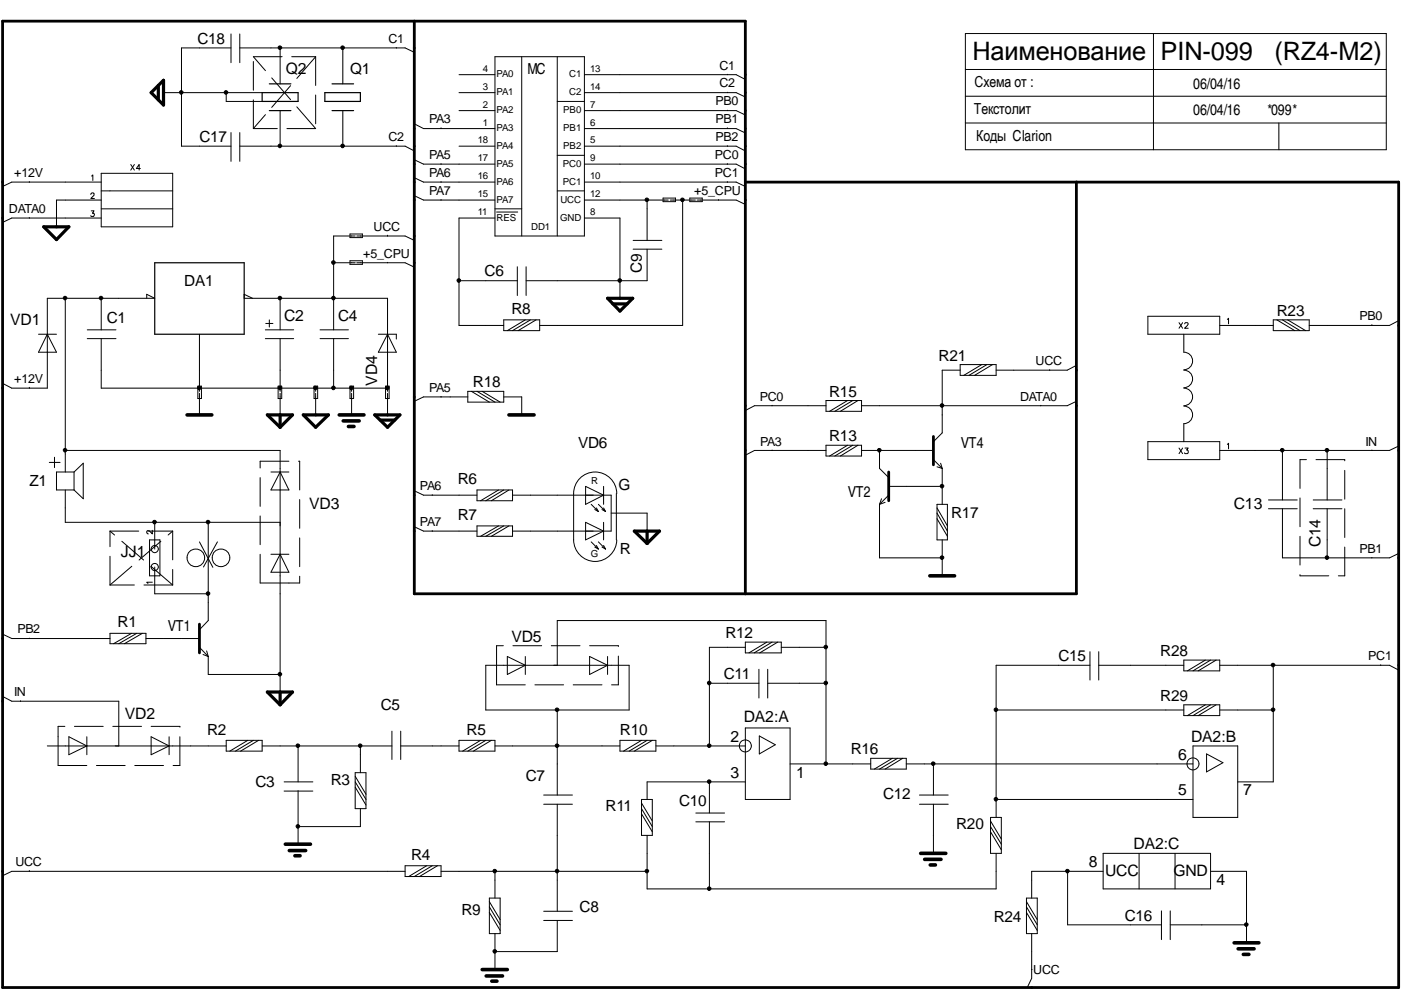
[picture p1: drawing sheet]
<svg xmlns="http://www.w3.org/2000/svg" width="297mm" height="210mm" viewBox="0 0 297 210" stroke-linecap="round" stroke-linejoin="round" font-family="sans-serif">
<g fill="none" stroke="#000" stroke-width=".21">
<path d="M34.7 19.6h20.9M48 19.6v1.9h7.6M49 10.2h-10.5v20.8h10.5M49 7.2v6.1M50.8 10.2h35.1l1.9 .9M50.8 7.2v6.1M59.4 10.2v7.6M72.7 10.2v7.6M84 10.1v.1M97.3 19.6h7.6M97.3 15.8h7.6M104.9 12h19v38h-19z"/>
<path d="M110.6 12v38M118.1 12v38M123.9 19.6h32.2l1.9 1M123.9 15.8h32.2l1.9 1M154.2 15.7v.1M154.2 19.6h.1M204.7 7.1h89.2v24.6h-89.2zM204.7 14.7h89.2M244.6 7.1v24.6M6.2 38.5v.1M19.4 37.3l.3-.2v1.2M21.5 38.6h-19l-2 .9"/>
<path d="M21.5 36.7h15.1v11.4h-15.1zM27.7 34.9l.8 1.2M28.5 34.9l-.8 1.2M29.8 35.7h-.9l.6-.8v1.2M49 28.1v6.1M50.8 31h35.1l1.9 1M50.8 28.1v6.1M59.4 23.5v7.5M72.7 23.5v7.5M84 30.9v.1M87.8 37.7l2 .9h15.1M87.8 33.9l2 .9h15.1"/>
<path d="M87.8 26.2l2 1.1h15.1M93.5 27.1v.2M93.5 34.7v.1M93.5 38.5v.1M97.3 31h7.6M97.3 23.5h7.6M118.1 21.5h5.8M118.1 32.9h5.8M123.9 34.8h32.2l1.9 1M123.9 31h32.2l1.9 1M123.9 23.5h32.2l1.9 .9M123.9 38.6h32.2l1.9 .9"/>
<path d="M123.9 27.3h32.2l1.9 .9M154.2 23.4v.1M154.2 27.1v.2M154.2 30.9v.1M154.2 34.7v.1M154.2 38.5v.1M204.7 26.1h89.2M204.7 20.4h89.2M271.1 26.1v5.6M6.2 46.1v.1M19.3 41.2l.2-.3 .4 .1v.4l-.6 .7h.7M19.3 44.7h.6l-.3 .5h.3l.1 .4-.1 .3h-.6v-.2"/>
<path d="M21.5 46.2h-19l-2 1M21.5 42.4h-9.5v5.7M21.5 40.5h15.1M21.5 44.3h15.1M70.7 55.7h4.6M74.2 49.6h2.6v.8h-2.6zM74.2 55.3h2.6v.7h-2.6zM75.3 50h-4.6v19.9M75.6 55.7h10.3l1.9 .9M75.6 50h10.3l1.9 1M82.2 49.9v.1M82.2 55.6v.1"/>
<path d="M87.8 41.5l2 .9h15.1M93.5 42.3v.1M97.3 59.5h12.4M104.9 46.2h-7.6v22.8h9.5M104.9 44.3h5.7M105.3 45h4.5M109.7 56.6v6.1M111.5 56.6v6.1M118.1 40.5h5.8M123.9 42.4h17.8M123.9 46.2h7.5v17M134.2 51h6.1"/>
<path d="M134.2 52.8h6.1M137.2 42.4v8.6M137.2 52.8v6.7h-25.7M140.6 42h2.6v.8h-2.6zM142.1 42.4h5.3M144.7 42.4v26.6h-30.3M146.3 42h2.6v.8h-2.6zM147.8 42.4h8.3l1.9 .9M152.4 42.3v.1M8.2 70.9h3.8M10 70.9l2 3.8h-3.8zM13.8 63.2v36.9"/>
<path d="M18.5 69.9h6.1M18.5 71.8h6.1M21.5 71.8v10.5h60.7M21.5 63.2v6.7M31.1 63.2v-.8l1.7 .8h-22.8v19.1h-7.5l-2-1M42.3 70.9v12.1M53.5 63.2l-1.7-.8v.8h30.4v19.8M56.3 69.9h6M56.3 71.8h6M56.3 68.6h1.6M57.1 67.8v1.5M59.4 63.2v6.7"/>
<path d="M59.4 71.8v11.2M67.9 69.9h6M67.9 71.8h6M70.7 71.8v10.5M80.2 70.9h3.8v1M82.2 70.9l1.8 3.8h-3.8zM106.8 67.8h7.6v2.3h-7.6zM111.4 67.8l-3.8 2.3M112.5 67.8l-3.8 2.3M113.7 67.8l-3.8 2.3M203.6 78.5h-3.8v13.3l-1.9 1.8M203.6 77.3h7.6v2.3h-7.6z"/>
<path d="M208.1 77.3l-3.8 2.3M209.3 77.3l-3.9 2.3M210.4 77.3l-3.8 2.3M222.5 78.4v.1M228.2 77.5l-1.9 1h-15.1M243.4 67.1h15.2v3.8h-15.2zM250 68.4l.7 1.2M250.7 68.4l-.7 1.2M251 70.9v3.8a1.86 1.86 0 0 1 1.9 1.8 1.86 1.86 0 0 1-1.9 1.9M251 78.5a1.86 1.86 0 0 1 1.9 1.8 1.86 1.86 0 0 1-1.9 1.9M251.2 68.7l.1-.3 .5 .1 .1 .2-.7 .9h.7M258.6 69h11.4"/>
<path d="M260.2 67.7l.3-.2v1.2M270 67.8h7.6v2.3h-7.6zM270.7 67.8l3.8 2.3M271.9 67.8l3.7 2.3M273 67.8l3.8 2.3M290.9 68.8v.2M296.5 68l-1.9 1h-17M6.2 82.1v.2M10.5 98h2.2M11.6 96.9v2.2M13.8 95.5h45.6v51.2M41.9 81.9h.8v2.6h-.8z"/>
<path d="M42.3 83.4v4.6M59 81.9h.7v2.6h-.7zM59.4 83.4v4.6M66.6 81.9h.7v2.6h-.7zM66.9 82.3v.7M66.9 83.4v4.6M74.2 81.9h.8v2.6h-.8zM74.5 82.3v.7M74.5 83.4v4.6M81.7 81.9h.8v2.6h-.8zM82.2 83.4v4.6M93.5 84.1v.1"/>
<path d="M99.2 84.2h-9.4l-2 .9M99.2 83h7.6v2.3h-7.6zM99.9 83l3.9 2.3M101.1 83l3.8 2.3M102.2 83l3.8 2.3M106.8 84.2h3.8v3.8M163.7 85.9v.1M163.7 95.4v.1M175.1 95.5h-15.1l-2 1M175.1 86h-15.1l-2 1M175.1 84.9h7.6v2.3h-7.6zM175.1 94.4h7.6v2.3h-7.6z"/>
<path d="M179.7 84.9l-3.8 2.3M179.7 94.4l-3.8 2.3M180.8 84.9l-3.8 2.3M180.8 94.4l-3.8 2.3M181.9 84.9l-3.7 2.3M181.9 94.4l-3.7 2.3M182.7 95.5h15.2M186.5 95.5v3.8l1.9 2M197.9 97.5l1.9 1.8M198.7 99l1.1 .3M199.4 98.2l.4 1.1M199.8 99.3v7.6"/>
<path d="M220.7 85.9v.1M228.2 85.1l-1.9 .9h-43.6M243.4 93.6h15.2v3.9h-15.2zM250 95l.7 1.2M250.7 95l-.7 1.2M251 86.1a1.86 1.86 0 0 1 1.9 1.9 1.86 1.86 0 0 1-1.9 1.8v3.8M251 82.3a1.86 1.86 0 0 1 1.9 1.9 1.86 1.86 0 0 1-1.9 1.8M251.2 95h.7l-.3 .4 .3 .2v.4l-.1 .2h-.6v-.2M260.2 94.2l.3-.2v1.2M271.9 95.5v10.5M281.4 95.5v10.5M290.9 95.4v.1"/>
<path d="M296.5 94.6l-1.9 .9h-36M13.8 103.9v6.8h45.6M15.7 100.1h-3.7v3.8h3.7M15.7 100.1v3.8M15.7 100.1l1.9-1.9v7.5l-1.9-1.8M31.7 114.5h2.2v7.6h-2.2zM32.3 112.4v.8l-.7-.7h-.4l-.1 .4 .4 .3M32.8 110.7v5.7M44.2 110.7v20.9l-1.9 1.9M57.4 100.1h3.9M57.4 117.5h3.9M59.4 100.1l1.9 3.8h-3.9z"/>
<path d="M59.4 117.5l1.9 3.8h-3.9zM87.8 111.7l2 .9h11.3M87.8 104.1l2 .9h11.3M91.6 104.9v.1M91.6 112.5v.1M101.1 103.9h7.6v2.3h-7.6zM101.1 111.5h7.6v2.2h-7.6zM105.7 111.5l-3.8 2.2M105.7 103.9l-3.8 2.3M106.8 111.5l-3.8 2.2M106.8 103.9l-3.8 2.3M107.9 111.5l-3.7 2.2"/>
<path d="M107.9 103.9l-3.7 2.3M108.7 112.6h19.3M108.7 105h20.9v7.6h-1.5M124.2 110.7l3.8 1.9-3.8 1.9zM124.2 103.1l3.8 1.9-3.8 1.9zM125.3 114.9l1.6 1.5M125.3 106.9l1.6 1.6M126.1 116l.8 .4M126.1 108l.8 .5M126.4 115.7l.5 .7M126.4 107.7l.5 .8M126.9 114.9l1.5 1.5"/>
<path d="M126.9 106.9l1.5 1.6M127.6 116l.8 .4M127.6 108l.8 .5M128 103.1v3.8M128 110.7v3.8M128 115.7l.4 .7M128 107.7l.4 .8M129.6 108.8h7.6v3.8M130.7 104.6v9.9M130.8 104.6a4.6 4.6 0 0 0-4.6-4.5 4.6 4.6 0 0 0-4.6 4.5v9.9a4.6 4.6 0 0 0 4.6 4.5 4.6 4.6 0 0 0 4.6-4.5M186.5 106.9v11.4h13.3M186.9 105.7l-.4 1.2"/>
<path d="M187.7 106.5l-1.2 .4M188.4 103.1h11.4M188.4 105l-1.9 1.9M198.7 106.9h2.2v7.6h-2.2zM198.7 107.7l2.2 3.8M198.7 108.8l2.2 3.8M198.7 110l2.2 3.7M199.8 114.5v7.6M268.9 106h6.1M268.9 107.9h6.1M271.9 107.9v10.4h22.7l1.9-1M278.4 106h6.1"/>
<path d="M278.4 107.9h6.1M281.4 107.9v10.4M290.9 118.2v.1M.5 134.5l2 .9h20.8M6.2 135.3v.1M23.3 134.3h7.6v2.2h-7.6zM27.9 134.3l-3.8 2.2M29 134.3l-3.8 2.2M30.2 134.3l-3.8 2.2M30.9 135.4h11.4M32.3 123.4h-1.2l.3 .3M32.8 120.2v5.7h11.4"/>
<path d="M42.3 137.2l1.9 2M43 138.8l1.2 .4M43.8 138l.4 1.2M44.2 139.2v3.8h15.2M107.6 139.2l3.8 1.9-3.8 1.9zM111.4 139.2v3.8M125 139.2l3.8 1.9-3.8 1.9zM128.8 139.2v3.8M158 137.2h-7.6v21M158 136.1h7.6v2.3h-7.6zM162.6 136.1l-3.8 2.3M163.7 136.1l-3.8 2.3"/>
<path d="M164.9 136.1l-3.8 2.3M165.6 137.2h9.5M231.1 138.2v6M233 138.2v6M251 140h7.6v2.2h-7.6zM255.6 140l-3.8 2.2M256.7 140l-3.8 2.2M257.8 140l-3.8 2.2M.5 147.7l2 1h22.7v9.5M4.4 148.6v.1M10 158.2h38M14.6 156.2l3.8 2-3.8 1.8z"/>
<path d="M18.4 156.2v3.8M32 156.2l3.9 2-3.9 1.8zM35.9 156.2v3.8M48 157h7.6v2.3h-7.6zM52.5 157l-3.8 2.3M53.7 157l-3.8 2.3M54.8 157l-3.8 2.3M55.6 158.2h27.5M63.2 158.2v7.6M76.4 158.2v5.6M83.1 155v6M85 158.2h12.3"/>
<path d="M85 155v6M97.3 157h7.6v2.3h-7.6zM101.9 157l-3.8 2.3M103 141.1h30.4v9.4h-30.4zM103 157l-3.8 2.3M104.2 157l-3.8 2.3M104.9 158.2h26.5M118.1 141.1v-9.5h57v30.4M118.1 150.5v18.1M131.4 157h7.7v2.3h-7.7zM136 157l-3.8 2.3M137.2 157l-3.8 2.3"/>
<path d="M138.3 157l-3.8 2.3M139.1 158.2h18.9M150.4 144.9h10.5M158 154.3h9.5v15.2h-9.5zM160.9 141.9v6.1M161 156l3.4 1.9-3.4 2zM162.8 144.9h12.3M162.8 141.9v6.1M211.2 150.5h39.8M231.1 141.1h-19.9v32.2M233 141.1h18M251 149.4h7.6v2.3h-7.6z"/>
<path d="M252.9 158.2h9.5v15.1h-9.5zM255.6 149.4l-3.8 2.3M255.8 159.9l3.5 1.8-3.5 2zM256.7 149.4l-3.8 2.3M257.8 149.4l-3.8 2.3M258.6 141.1h36l1.9 1M258.6 150.5h11.4M270 141.1v24.7h-7.6M292.7 141v.1M60.2 165.8h6.1M60.2 167.7h6.1M63.2 167.6v11.4"/>
<path d="M75.3 163.8h2.3v7.6h-2.3zM75.3 164.6l2.3 3.8M75.3 165.8l2.3 3.7M75.3 166.9l2.3 3.8M76.4 171.4v3.9h-13.2M115.3 168.6h6.1M115.3 170.5h6.1M118.1 170.5v22.7M136 169.5h2.3v7.6h-2.3zM136 170.3l2.3 3.8M136 171.4l2.3 3.9M136 172.6l2.3 3.8"/>
<path d="M137.2 177.1v11.4h74v-7.6M147.5 172.4h6.1M147.5 174.2h6.1M150.4 165.8v6.6M150.4 174.2v14.3M158 165.8h-20.8v3.7M167.5 162h17.1M184.6 160.8h7.5v2.3h-7.5zM189.2 160.8l-3.8 2.3M190.3 160.8l-3.8 2.3M191.4 160.8l-3.7 2.3M192.1 162h60.8"/>
<path d="M194.9 168.6h6.1M194.9 170.5h6.1M197.9 162v6.6M197.9 170.5v10.4M210 173.3h2.3v7.6h-2.3zM210 174.1l2.3 3.8M210 175.3l2.3 3.7M210 176.4l2.3 3.8M211.2 169.5h41.7M6.2 184.6v.1M85.9 184.7h-83.4l-2 1M85.9 183.6h7.6v2.2h-7.6z"/>
<path d="M90.5 183.6l-3.8 2.2M91.6 183.6l-3.8 2.2M92.7 183.6l-3.8 2.2M93.5 184.7h43.7M103.8 190.4h2.2v7.6h-2.2zM103.8 191.2l2.2 3.8M103.8 192.3l2.2 3.8M103.8 193.5l2.2 3.8M104.9 184.7v5.7M104.9 198v7.6M115.3 193.2h6.1M115.3 195.2h6.1"/>
<path d="M118.1 195.2v6.6h-13.2M217.6 190.4h2.3v7.6h-2.3zM217.6 191.2l2.3 3.8M217.6 192.3l2.3 3.8M217.6 193.5l2.3 3.8M218.7 198v9.4l-.9 2M226.4 184.7v11.4h19.8M233.9 184.7h-15.2v5.7M233.9 180.9h22.8v7.6h-22.8zM241.5 180.9v7.6M246.2 193.1v6.1M248.1 196.1h16.2"/>
<path d="M248.1 193.1v6.1M249.1 180.9v7.6M256.7 184.7h7.6v15.2M218.7 205.6h.1"/>
<circle cx="38.4" cy="19.6" r=".38"/>
<circle cx="47.9" cy="19.6" r=".38"/>
<circle cx="59.3" cy="10.1" r=".38"/>
<circle cx="72.6" cy="10.1" r=".38"/>
<circle cx="59.3" cy="30.9" r=".38"/>
<circle cx="72.6" cy="30.9" r=".38"/>
<circle cx="70.7" cy="55.7" r=".38"/>
<circle cx="97.3" cy="59.5" r=".38"/>
<circle cx="131.4" cy="59.5" r=".38"/>
<circle cx="137.2" cy="42.4" r=".38"/>
<circle cx="144.7" cy="42.4" r=".38"/>
<circle cx="13.8" cy="63.2" r=".38"/>
<circle cx="21.4" cy="63.2" r=".38"/>
<circle cx="59.3" cy="63.2" r=".38"/>
<circle cx="70.7" cy="63.2" r=".38"/>
<circle cx="13.8" cy="95.5" r=".38"/>
<circle cx="42.2" cy="82.2" r=".38"/>
<circle cx="59.3" cy="82.2" r=".38"/>
<circle cx="66.9" cy="82.2" r=".38"/>
<circle cx="70.7" cy="82.2" r=".38"/>
<circle cx="74.5" cy="82.2" r=".38"/>
<circle cx="82.1" cy="82.2" r=".38"/>
<circle cx="186.4" cy="95.5" r=".38"/>
<circle cx="199.7" cy="86" r=".38"/>
<circle cx="271.9" cy="95.5" r=".38"/>
<circle cx="281.3" cy="95.5" r=".38"/>
<circle cx="32.8" cy="110.7" r=".38"/>
<circle cx="32.8" cy="116.4" r=".75"/>
<circle cx="41.5" cy="118.3" r="1.88"/>
<circle cx="44.1" cy="110.7" r=".38"/>
<circle cx="46.8" cy="118.3" r="1.88"/>
<circle cx="199.7" cy="118.2" r=".38"/>
<circle cx="199.7" cy="103.1" r=".38"/>
<circle cx="281.3" cy="118.2" r=".38"/>
<circle cx="32.8" cy="120.2" r=".75"/>
<circle cx="44.1" cy="125.8" r=".38"/>
<circle cx="175.1" cy="137.2" r=".38"/>
<circle cx="59.3" cy="142.9" r=".38"/>
<circle cx="63.2" cy="158.1" r=".38"/>
<circle cx="76.4" cy="158.1" r=".38"/>
<circle cx="118.1" cy="158.1" r=".38"/>
<circle cx="118.1" cy="150.5" r=".38"/>
<circle cx="150.4" cy="144.8" r=".38"/>
<circle cx="150.4" cy="158.1" r=".38"/>
<circle cx="158" cy="158.2" r="1.28"/>
<circle cx="175.1" cy="144.8" r=".38"/>
<circle cx="211.2" cy="150.5" r=".38"/>
<circle cx="269.9" cy="141" r=".38"/>
<circle cx="269.9" cy="150.5" r=".38"/>
<circle cx="63.2" cy="175.2" r=".38"/>
<circle cx="150.4" cy="165.7" r=".38"/>
<circle cx="175.1" cy="161.9" r=".38"/>
<circle cx="197.9" cy="161.9" r=".38"/>
<circle cx="211.2" cy="169.4" r=".38"/>
<circle cx="252.9" cy="162" r="1.28"/>
<circle cx="104.9" cy="184.7" r=".38"/>
<circle cx="118.1" cy="184.7" r=".38"/>
<circle cx="137.2" cy="184.7" r=".38"/>
<circle cx="150.4" cy="188.4" r=".38"/>
<circle cx="226.3" cy="184.7" r=".38"/>
<circle cx="264.2" cy="196" r=".38"/>
<circle cx="104.9" cy="201.7" r=".38"/>
</g>
<g fill="#000">
<circle cx="38.4" cy="19.6" r=".38"/>
<circle cx="47.9" cy="19.6" r=".38"/>
<circle cx="59.3" cy="10.1" r=".38"/>
<circle cx="72.6" cy="10.1" r=".38"/>
<circle cx="59.3" cy="30.9" r=".38"/>
<circle cx="72.6" cy="30.9" r=".38"/>
<circle cx="70.7" cy="55.7" r=".38"/>
<circle cx="97.3" cy="59.5" r=".38"/>
<circle cx="131.4" cy="59.5" r=".38"/>
<circle cx="137.2" cy="42.4" r=".38"/>
<circle cx="144.7" cy="42.4" r=".38"/>
<circle cx="13.8" cy="63.2" r=".38"/>
<circle cx="21.4" cy="63.2" r=".38"/>
<circle cx="59.3" cy="63.2" r=".38"/>
<circle cx="70.7" cy="63.2" r=".38"/>
<circle cx="13.8" cy="95.5" r=".38"/>
<circle cx="42.2" cy="82.2" r=".38"/>
<circle cx="59.3" cy="82.2" r=".38"/>
<circle cx="66.9" cy="82.2" r=".38"/>
<circle cx="70.7" cy="82.2" r=".38"/>
<circle cx="74.5" cy="82.2" r=".38"/>
<circle cx="82.1" cy="82.2" r=".38"/>
<circle cx="186.4" cy="95.5" r=".38"/>
<circle cx="199.7" cy="86" r=".38"/>
<circle cx="271.9" cy="95.5" r=".38"/>
<circle cx="281.3" cy="95.5" r=".38"/>
<circle cx="32.8" cy="110.7" r=".38"/>
<circle cx="44.1" cy="110.7" r=".38"/>
<circle cx="199.7" cy="118.2" r=".38"/>
<circle cx="199.7" cy="103.1" r=".38"/>
<circle cx="281.3" cy="118.2" r=".38"/>
<circle cx="44.1" cy="125.8" r=".38"/>
<circle cx="175.1" cy="137.2" r=".38"/>
<circle cx="59.3" cy="142.9" r=".38"/>
<circle cx="63.2" cy="158.1" r=".38"/>
<circle cx="76.4" cy="158.1" r=".38"/>
<circle cx="118.1" cy="158.1" r=".38"/>
<circle cx="118.1" cy="150.5" r=".38"/>
<circle cx="150.4" cy="144.8" r=".38"/>
<circle cx="150.4" cy="158.1" r=".38"/>
<circle cx="175.1" cy="144.8" r=".38"/>
<circle cx="211.2" cy="150.5" r=".38"/>
<circle cx="269.9" cy="141" r=".38"/>
<circle cx="269.9" cy="150.5" r=".38"/>
<circle cx="63.2" cy="175.2" r=".38"/>
<circle cx="150.4" cy="165.7" r=".38"/>
<circle cx="175.1" cy="161.9" r=".38"/>
<circle cx="197.9" cy="161.9" r=".38"/>
<circle cx="211.2" cy="169.4" r=".38"/>
<circle cx="104.9" cy="184.7" r=".38"/>
<circle cx="118.1" cy="184.7" r=".38"/>
<circle cx="137.2" cy="184.7" r=".38"/>
<circle cx="150.4" cy="188.4" r=".38"/>
<circle cx="226.3" cy="184.7" r=".38"/>
<circle cx="264.2" cy="196" r=".38"/>
<circle cx="104.9" cy="201.7" r=".38"/>
</g>
<path d="M87.8 4.5v121.4h140.4v-87.3M158 38.6h138.5v170.8h-296v-204.9h157.5v121.4M197.9 92.5v6.1M188.4 100.1v6.1M42.3 132.3v6.1" fill="none" stroke="#000" stroke-width=".59"/>
<g fill="none" stroke="#000" stroke-width=".21" stroke-dasharray="6.1 2">
<path d="M53.7 12h13.2M66.9 12v15.3M66.9 12l-13.2 15.3M53.7 27.3v-15.3M66.9 27.3h-13.2M66.9 27.3l-13.2-15.3M55.2 97.8h8.3M63.5 97.8v25.8M275.6 97.5v24.6M285.1 97.5h-9.5M23.3 112.6h13.3M36.6 112.6v11.4"/>
<path d="M42.3 114.9l3.4 6.4M46.1 114.9l-3.4 6.1M23.3 124v-11.4M23.3 124l13.3-11.4M36.6 124h-13.3M36.6 124l-13.3-11.4M55.2 123.6v-25.8M61.3 123.6h-6.1M63.5 123.6h-2.2M105.3 136.9v2.3M105.3 139.2v6M131.1 136.9h-25.8"/>
<path d="M275.6 122.1h9.5M285.1 122.1v-24.6M12.3 154v2.2M12.3 156.2v6.1M38.1 154h-25.8M105.3 145.2h25.8M131.1 145.2v-8.3M12.3 162.3h25.8M38.1 162.3v-8.3"/>
</g>
<g fill="none" stroke="#000" stroke-width=".68">
<path d="M32 19.6l2.7-2.6v5.3zM33.6 18.1v3.1M9.3 48.1h5.3l-2.6 2.7zM128.8 63.2h5.4l-2.8 2.8zM129.9 64.4h3.1M56.7 88h5.3l-2.6 2.6zM59.4 88v2.6M64.3 88h5.3l-2.7 2.6zM79.5 88h5.3l-2.6 2.6zM80.6 89.1h3.1M134.5 112.6h5.3l-2.6 2.6zM137.2 112.6v2.6"/>
<path d="M56.7 146.7h5.3l-2.6 2.7zM59.4 146.7v2.7"/>
</g>
<g fill="none" stroke="#000" stroke-width=".76">
<path d="M39.7 88h5.2M71.9 88h5.3M72.8 89.2h3.4M73.9 90.4h1.2M107.9 88h5.3M197.1 122.1h5.3M60.5 179h5.3M61.3 180.3h3.5M62.5 181.4h1.1M195.2 180.9h5.3M196 182.2h3.5M197.2 183.4h1.1"/>
<path d="M261.7 199.9h5.2M102.2 205.6h5.4M103.1 206.9h3.4M104.3 208h1.1M262.5 201.2h3.4M263.6 202.4h1.2"/>
</g>
<path d="M55.6 19.6h7.6v1.9h-7.6zM57.1 17.8h4.6M68.9 19.6h7.5v1.9h-7.5zM70.4 17.8h4.6M57.1 23.5h4.6M70.4 23.5h4.6M32.8 55.7h19v15.2h-19z" fill="none" stroke="#000" stroke-width=".25"/>
<g font-size="5.4">
<text x="206.2" y="12.7">Наименование</text>
<text x="246.1" y="12.7">PIN-099</text>
<text x="270.2" y="12.7">(RZ4-M2)</text>
</g>
<g font-size="3.3">
<text x="41.9" y="9.3">C18</text>
<text x="60.6" y="15.7">Q2</text>
<text x="74.2" y="15.7">Q1</text>
<text x="42.3" y="30.1">C17</text>
<text x="102.7" y="58.6">C6</text>
<text x="136.1" y="57.8" transform="rotate(-90 136.1 57.8)">C9</text>
<text x="39.1" y="60.5">DA1</text>
<text x="2.2" y="68.9">VD1</text>
<text x="22.6" y="68.5">C1</text>
<text x="60.2" y="68.2">C2</text>
<text x="71.7" y="68.1">C4</text>
<text x="108.4" y="66.6">R8</text>
<text x="270.7" y="67">R23</text>
<text x="199" y="76.5">R21</text>
<text x="80" y="81.8" transform="rotate(-90 80 81.8)">VD4</text>
<text x="100.3" y="82.1">R18</text>
<text x="175.8" y="84.1">R15</text>
<text x="122.6" y="95.1">VD6</text>
<text x="175.8" y="93.6">R13</text>
<text x="6.2" y="103">Z1</text>
<text x="65.6" y="108">VD3</text>
<text x="97.1" y="102.6">R6</text>
<text x="131.1" y="103.8">G</text>
<text x="261.6" y="108">C13</text>
<text x="97.1" y="110.2">R7</text>
<text x="201.6" y="109.8">R17</text>
<text x="25.6" y="118.2">JJ1</text>
<text x="131.4" y="117.4">R</text>
<text x="279.9" y="116.1" transform="rotate(-90 279.9 116.1)">C14</text>
<text x="24.9" y="133">R1</text>
<text x="108.4" y="136.1">VD5</text>
<text x="153.8" y="135.3">R12</text>
<text x="224.4" y="140.2">C15</text>
<text x="246" y="139.1">R28</text>
<text x="153.5" y="144">C11</text>
<text x="246" y="148.6">R29</text>
<text x="26.5" y="152.4">VD2</text>
<text x="43.9" y="155.8">R2</text>
<text x="80.7" y="150.5">C5</text>
<text x="98.9" y="155.8">R5</text>
<text x="131.4" y="155.8">R10</text>
<text x="157.7" y="153.2">DA2:A</text>
<text x="154.9" y="157.3">2</text>
<text x="180.4" y="159.9">R16</text>
<text x="249.8" y="161.1">6</text>
<text x="252.5" y="157.3">DA2:B</text>
<text x="54.1" y="166.8">C3</text>
<text x="70.1" y="166.4">R3</text>
<text x="111.5" y="165.6">C7</text>
<text x="154.9" y="164.9">3</text>
<text x="168.8" y="164.9">1</text>
<text x="128.4" y="172">R11</text>
<text x="144" y="170.9">C10</text>
<text x="187.2" y="169.4">C12</text>
<text x="249.8" y="168.7">5</text>
<text x="263.6" y="168.7">7</text>
<text x="202.7" y="175.9">R20</text>
<text x="87.2" y="182.4">R4</text>
<text x="230.8" y="183.9">8</text>
<text x="234.3" y="185.8">UCC</text>
<text x="240.3" y="180.1">DA2:C</text>
<text x="248.8" y="185.8">GND</text>
<text x="257.9" y="187.6">4</text>
<text x="97.8" y="194.1">R9</text>
<text x="122.9" y="193.3">C8</text>
<text x="210.7" y="195.6">R24</text>
<text x="238.5" y="195.2">C16</text>
</g>
<g font-size="3.2">
<text x="111.7" y="15.7">MC</text>
<text x="206.6" y="18.5">Схема от :</text>
<text x="252.9" y="18.8">06/04/16</text>
<text x="206.5" y="24.1">Текстолит</text>
<text x="207" y="29.8">Коды Clarion</text>
<text x="252.9" y="24.5">06/04/16</text>
<text x="268.4" y="24.5">*099*</text>
<text x="203.7" y="95.1">VT4</text>
<text x="179.8" y="105.3">VT2</text>
<text x="35.6" y="133.8">VT1</text>
</g>
<g font-size="2.7">
<text x="82.3" y="9.1">C1</text>
<text x="152.5" y="14.8">C1</text>
<text x="151.7" y="22.4">PB0</text>
<text x="152.5" y="18.5">C2</text>
<text x="82.3" y="30">C2</text>
<text x="91" y="26.2">PA3</text>
<text x="151.7" y="26.2">PB1</text>
<text x="151.7" y="30">PB2</text>
<text x="91" y="33.8">PA5</text>
<text x="151.6" y="33.8">PC0</text>
<text x="3" y="37.6">+12V</text>
<text x="91" y="37.6">PA6</text>
<text x="91" y="41.3">PA7</text>
<text x="147.2" y="41.3">+5_CPU</text>
<text x="151.6" y="37.6">PC1</text>
<text x="1.9" y="45.1">DATA0</text>
<text x="79.2" y="48.9">UCC</text>
<text x="77" y="54.6">+5_CPU</text>
<text x="288.2" y="67.9">PB0</text>
<text x="219.6" y="77.4">UCC</text>
<text x="3" y="81.2">+12V</text>
<text x="91" y="83.1">PA5</text>
<text x="161.1" y="85">PC0</text>
<text x="216.3" y="85">DATA0</text>
<text x="161.2" y="94.5">PA3</text>
<text x="289.5" y="94.5">IN</text>
<text x="89" y="104">PA6</text>
<text x="89" y="111.6">PA7</text>
<text x="288.2" y="117.3">PB1</text>
<text x="3.7" y="134.3">PB2</text>
<text x="290.1" y="140">PC1</text>
<text x="3" y="147.6">IN</text>
<text x="3.3" y="183.6">UCC</text>
<text x="219.1" y="206.4">UCC</text>
</g>
<g font-size="2">
<text x="102.4" y="15.2">4</text>
<text x="105.3" y="16.4">PA0</text>
<text x="120.7" y="16.4">C1</text>
<text x="125.1" y="15.2">13</text>
<text x="102.4" y="19.1">3</text>
<text x="102.4" y="22.9">2</text>
<text x="105.3" y="20.2">PA1</text>
<text x="120.7" y="20.2">C2</text>
<text x="125.1" y="19.1">14</text>
<text x="125.1" y="22.9">7</text>
<text x="102.4" y="26.7">1</text>
<text x="105.3" y="24">PA2</text>
<text x="105.3" y="27.9">PA3</text>
<text x="119.4" y="24">PB0</text>
<text x="119.4" y="27.9">PB1</text>
<text x="125.1" y="26.7">6</text>
<text x="101.3" y="30.4">18</text>
<text x="101.3" y="34.2">17</text>
<text x="105.3" y="31.7">PA4</text>
<text x="105.3" y="35.4">PA5</text>
<text x="119.3" y="35.4">PC0</text>
<text x="119.4" y="31.7">PB2</text>
<text x="125.1" y="30.4">5</text>
<text x="125.1" y="34.2">9</text>
<text x="101.3" y="38">16</text>
<text x="101.3" y="41.8">15</text>
<text x="105.3" y="39.2">PA6</text>
<text x="119.3" y="39.2">PC1</text>
<text x="125.1" y="38">10</text>
<text x="125.1" y="41.8">12</text>
<text x="101.3" y="45.6">11</text>
<text x="105.3" y="43">PA7</text>
<text x="105.3" y="46.8">RES</text>
<text x="118.7" y="46.8">GND</text>
<text x="118.8" y="43">UCC</text>
<text x="125.1" y="45.6">8</text>
<text x="112.6" y="48.7">DD1</text>
<text x="125.3" y="102.5">R</text>
<text x="125.3" y="118.1">G</text>
</g>
</svg>
